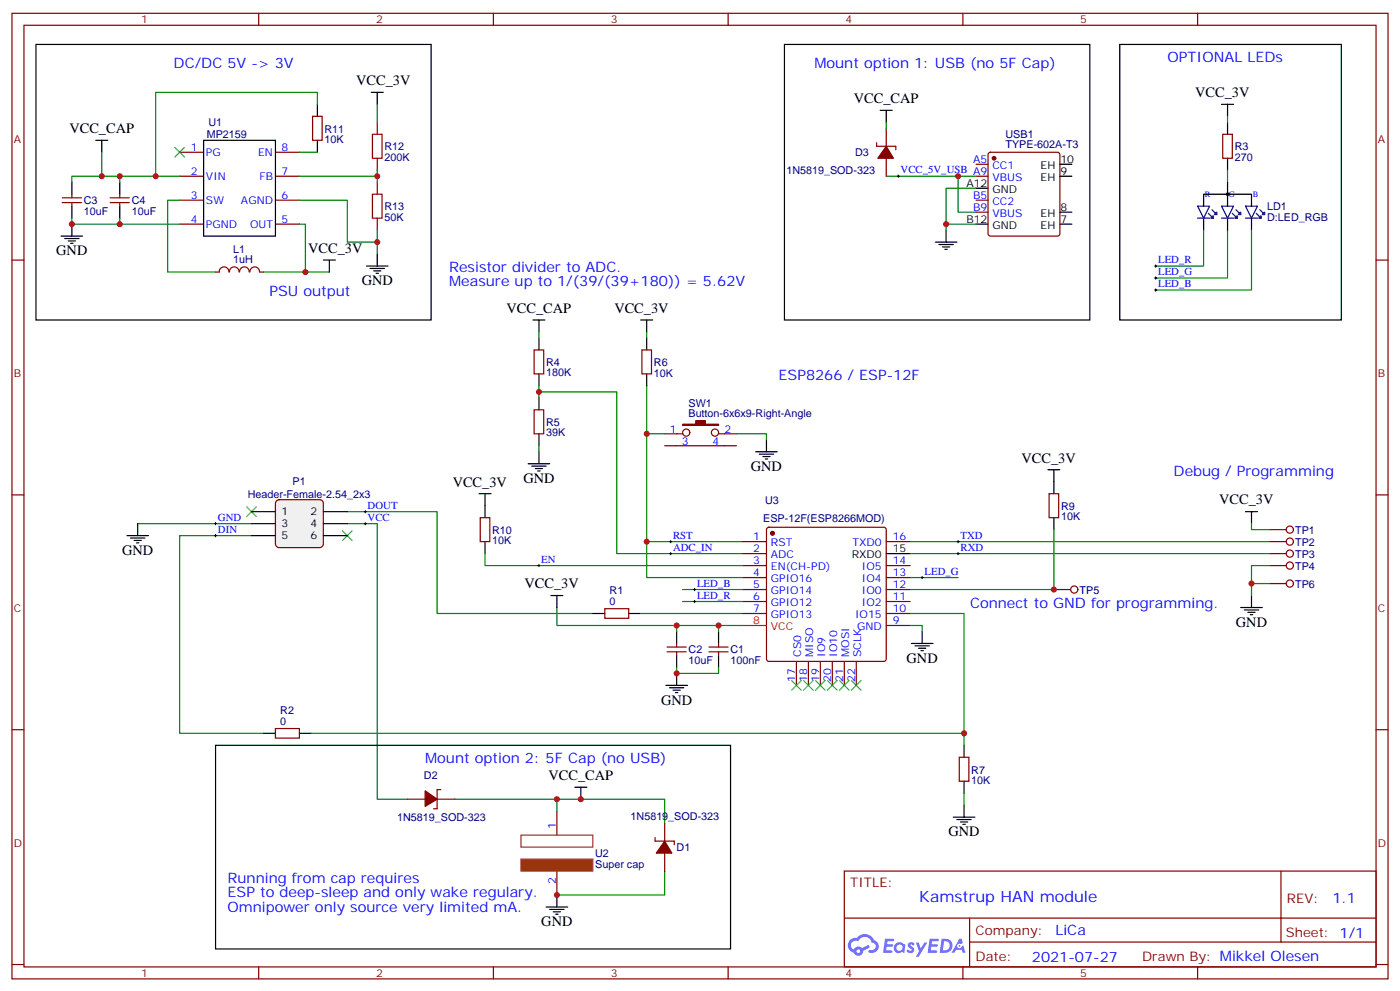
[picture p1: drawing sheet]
<svg xmlns="http://www.w3.org/2000/svg" width="412mm" height="292mm" viewBox="0 0 412 292" stroke-linecap="round" stroke-linejoin="round" font-family="sans-serif">
<g fill="none" stroke="#870000" stroke-width=".35">
<path d="M3.5 3.9h405.4v284.4h-405.4zM7.1 7.4h398.2v277.3h-398.2zM76.2 3.9v3.5M145.3 3.9v3.5M214.5 3.9v3.5M283.6 3.9v3.5M352.8 3.9v3.5M3.5 76.6h3.6M405.3 76.6h3.6M3.5 145.7h3.6M405.3 145.7h3.6M3.5 214.9h3.6"/>
<path d="M405.3 214.9h3.6M248.7 256.5h156.6v28.2h-156.6zM377.3 256.5v20.9M248.7 270.4h156.5M285.6 277.4h119.6M285.6 270.4v14.1M3.5 284h3.6M76.2 284.7v3.6M145.3 284.7v3.6M214.5 284.7v3.6M283.6 284.7v3.6M352.8 284.7v3.6"/>
<path d="M405.3 284h3.6"/>
</g>
<g fill="#5487ff">
<path d="M267.7 277.7a1.22 1.22 0 0 1 1.7 .2l-.4 .6a.47 .47 0 0 0-.3-.4 .47 .47 0 0 0-.5 .2l.1 .2a1.14 1.14 0 0 1 .8 1.8 1.14 1.14 0 0 1-1.9 0l-.2-.2 .5-.6 .7 .5a.29 .29 0 0 0 .3-.3 .29 .29 0 0 0-.2-.3 1.04 1.04 0 0 1-.6-1.7z"/>
<path d="M260.7 276.4h2.4l.3 .2-.2 .5-1.8 .1-.1 .8h1.5l.3 .4-.3 .4h-1.6l-.2 1.1h1.7l.2 .3-.2 .3-2.6 .1z"/>
<path d="M273.8 276.4h2.4l.3 .2-.1 .5-1.8 .1-.2 .8h1.6l.3 .4-.4 .4h-1.6l-.1 1.1h1.7l.2 .3-.2 .3-2.6 .1z"/>
<path d="M282.6 276.4h.7l.3 1.3-.6 .3a.69 .69 0 0 0-1 .3 .69 .69 0 0 0 .4 .9 .69 .69 0 0 0 .9-.6l.5-.2 .6 2.2h-.8l-.2-.9h-1.8l-.5 .9h-.8z"/>
<path d="M269.8 277.5h.8l.6 1.8 1.1-1.8h.9l-2.6 4.2h-.8l.9-1.5z"/>
<path d="M277.4 276.4l-.6 4.2h1.3a2.11 2.11 0 0 0 2.5-2.1 2.11 2.11 0 0 0-2.5-2.1zM278.1 277.2a1.39 1.39 0 0 1 1.7 1.4 1.39 1.39 0 0 1-1.8 1.3h-.3z"/>
<path d="M263.7 278.1a1.54 1.54 0 0 0-.1 2.1 1.54 1.54 0 0 0 2.2 .1l.6 .3 .3-2.3-.2-.3h-.4a1.49 1.49 0 0 0-2.4 .1zM264 279.1a.94 .94 0 0 1 1.8 0 .94 .94 0 0 1-1.8 0z"/>
<path d="M250.4 276.8a2.18 2.18 0 0 0 1.1 3.7 1.44 1.44 0 0 0 1.6 .9 1.44 1.44 0 0 0 1.2-1.4l2-1-.5-.8-1.9 1a1.47 1.47 0 0 0-2.4 .4 1.39 1.39 0 0 1-.7-1.9 1.39 1.39 0 0 1 2-.5 2.12 2.12 0 0 1 2.2-1.3 2.12 2.12 0 0 1 1.9 1.7 1.14 1.14 0 0 1 1.1 1.4 1.14 1.14 0 0 1-1.7 .7 .43 .43 0 0 0-.5 .4 .43 .43 0 0 0 .4 .5 1.98 1.98 0 0 0 2.5-1.2 1.98 1.98 0 0 0-1.2-2.6 3.1 3.1 0 0 0-5.3-.6l-.9 .1zM252.3 280.1a.55 .55 0 0 1 1.1 0 .55 .55 0 0 1-1.1 0z"/>
<circle cx="282.6" cy="278.5" r=".26"/>
</g>
<path d="M72.7 149.3l2.8 2.8M75.5 149.3l-2.8 2.8M100.9 156.3l2.8 2.8M103.7 156.3l-2.8 2.8" fill="none" stroke="#3c3" stroke-width=".35"/>
<path d="M40.6 154.2h33.5M74.1 157.7h-21.2v58.2h24.7M102.3 150.7h26.5v30h45.8M102.3 154.2h8.8v81.1h8.8M188.7 180.7h30" fill="none" stroke="#008700" stroke-width=".35"/>
<path d="M63.1 154.2h.8M63.1 157.7h.8M63.5 153.8v.8M63.5 157.4v.7M107.2 154.2h.7M107.2 150.7h.7M107.6 150.3v.7M107.6 153.8v.8" fill="none" stroke="#000" stroke-width=".29"/>
<path d="M174.6 180.7h3.6M185.2 180.7h3.5M77.6 215.9h3.5M88.2 215.9h3.5" fill="none" stroke="#000" stroke-width=".35"/>
<path d="M178.2 179.2h7v2.9h-7zM81.1 214.5h7.1v2.8h-7.1zM164 238.9v7M164 256.5v7.1" fill="none" stroke="#870000" stroke-width=".35"/>
<path d="M153.5 245.9h21.1v3.5h-21.1z" fill="none" stroke="#933" stroke-width=".35"/>
<path d="M153.5 253h21.1v3.5h-21.1z" fill="#930" stroke="#933" stroke-width=".35"/>
<g fill="none" stroke="#000" stroke-width=".35">
<path d="M259.3 32.5h3.5M261.1 32.5v3.5M359.8 30.7h3.6M361.6 30.7v3.6M361.6 36v3.5M287.5 55.4h3.5M312.2 51.9h3.5M312.2 48.4h3.5M361.6 46.6v3.5M361.6 53.7v7M275.5 71.3h6.4M276.6 72h4.2"/>
<path d="M277.6 72.7h2.2M278.3 73.4h.7M278.7 67.8v3.5M287.5 66h3.5M312.2 66h3.5M312.2 62.5h3.5M354.5 60.7v-3.5h14.2v3.5M354.5 64.2v3.6M361.6 64.2v3.6M368.7 64.2v3.6M158.7 99.5v3.5M188.7 94.2h3.6"/>
<path d="M190.5 94.2v3.6M190.5 99.5v3.5M158.7 110.1v3.5M158.7 117.2v3.5M190.5 110.1v3.5M155.6 136.6h6.3M156.6 137.3h4.3M157.7 138h2.1M158.4 138.7h.7M158.7 127.7v3.6M158.7 133v3.6M222.6 133h6.4"/>
<path d="M223.7 133.7h4.2M224.7 134.4h2.1M225.4 135.1h.7M225.8 129.5v3.5M37.4 157.7h6.3M38.5 158.4h4.2M39.5 159.1h2.1M40.2 159.8h.7M40.6 154.2v3.5M141.1 145.4h3.5M142.9 145.4v7M142.9 159.5v3.5"/>
<path d="M310.4 141.9v3.5M310.4 152.4v3.6M366.9 150.7h3.5M368.7 150.7v3.5M261.1 163h7M365.5 178.9h6.3M366.5 179.6h4.3M368.7 175.4v3.5M199.3 185.9v3.6M199.3 193v3.5M199.3 198.3v3.5M211.7 185.9v3.6"/>
<path d="M211.7 193v3.5M268.5 189.5h6.3M269.5 190.2h4.3M270.6 190.9h2.1M271.3 191.6h.7M271.6 185.9v3.6M367.6 180.3h2.1M368.3 181h.7M196.1 201.8h6.4M197.2 202.5h4.2M198.3 203.2h2.1M199 203.9h.7"/>
<path d="M284 219.5v3.5M169.3 231.8h3.6M171.1 231.8v3.5M284 230v3.6M284 237.1v3.5M280.8 240.6h6.4M281.9 241.3h4.2M282.9 242h2.1M283.6 242.7h.7M160.9 267.1h6.3M161.9 267.8h4.3M163 268.5h2.1"/>
<path d="M163.7 269.2h.7M164 263.6v3.5"/>
<circle cx="361.6" cy="57.2" r=".35"/>
</g>
<g fill="none" stroke="#008700" stroke-width=".35">
<path d="M261.1 36v1.8M361.6 34.3v1.7M261.1 51.9h26.4M282.2 51.9v10.6h5.3M287.5 55.4h-8.8v10.6M361.6 50.1v3.6M287.5 66h-8.8v1.8M354.5 67.8v10.6h-14.1M361.6 67.8v14.1h-21.2M368.7 67.8v17.6h-28.3M158.7 115.4h23v47.6h37M158.7 113.6v3.6"/>
<path d="M190.5 113.6v14.1M158.7 131.3v1.7M195.8 127.7h-5.3v31.8h28.2M217 127.7h8.8v1.8M190.5 159.5v10.6h28.2M268.1 159.5h105.8M310.4 156v17.6h-42.3M368.7 154.2v1.8h5.2M142.9 163v3.5h75.8M164 178.9v5.3h54.7M201.1 173.6h17.6M201.1 177.1h17.6"/>
<path d="M268.1 163h105.8M268.1 170.1h14.1M373.9 166.5h-5.2v8.9M199.3 196.5v1.8h12.4v-1.8M199.3 184.2v1.7M211.7 184.2v1.7M268.1 180.7h15.9v35.2h-192.3M268.1 184.2h3.5v1.7M284 215.9v3.6M134.1 235.3h29.9v3.6M164 235.3h31.8v7.1M284 233.6v3.5"/>
<path d="M195.8 256.5v7.1h-31.8"/>
</g>
<g fill="none" stroke="#870000" stroke-width=".35">
<path d="M261.1 37.8v5.3M360.2 39.5h2.8v7.1h-2.8zM258.2 42v1.1h5.7v1M261.1 46.6v5.3M287.5 58.9h3.5M287.5 51.9h3.5M287.5 48.4h3.5M291.3 45l.4-.2h19.8l.5 .2 .2 .5v23.3l-.2 .5-.5 .2h-19.8l-.5-.2-.2-.5v-23.3zM287.5 62.5h3.5M157.3 103h2.9v7.1h-2.9zM189.1 103h2.8v7.1h-2.8zM157.3 120.7h2.9v7h-2.9z"/>
<path d="M195.8 127.7h5.3M195.8 131.3h21.2M211.7 127.7h5.3M141.5 152.4h2.8v7.1h-2.8zM218.7 159.5h7.1M226 155.5l.5-.2h33.8l.5 .2 .3 .5v38.1l-.3 .5-.5 .2h-33.8l-.5-.3-.2-.4v-38.1zM261.1 159.5h7M309 145.4h2.9v7h-2.9zM373.9 159.5h5M373.9 156h5M218.7 163h7.1M218.7 166.5h7.1"/>
<path d="M218.7 170.1h7.1M218.7 173.6h7.1M218.7 177.1h7.1M261.1 166.5h7M261.1 170.1h7M261.1 173.6h7M261.1 177.1h7M373.9 163h5M373.9 166.5h5M196.5 191.9h5.6M196.5 190.5h5.6M199.3 189.5v1"/>
<path d="M199.3 191.9v1.1M208.8 191.9h5.7M208.8 190.5h5.7M211.7 189.5v1M211.7 191.9v1.1M218.7 180.7h7.1M234.6 194.8v7M238.1 194.8v7M241.7 194.8v7M245.2 194.8v7M248.7 194.8v7M252.2 194.8v7"/>
<path d="M261.1 180.7h7M261.1 184.2h7M119.9 235.3h5.3M128.8 235.3h5.3M129.8 232.5h-1v5.7h-1.1M282.6 223h2.8v7h-2.8zM193 246.6v1.1h5.6v1M195.8 242.4v5.3M195.8 251.2v5.3"/>
<circle cx="202.1" cy="127.4" r="1.06"/>
<circle cx="210.6" cy="127.4" r="1.06"/>
<circle cx="379.9" cy="156" r="1.06"/>
<circle cx="379.9" cy="159.5" r="1.06"/>
<circle cx="379.9" cy="163" r="1.06"/>
<circle cx="379.9" cy="166.5" r="1.06"/>
</g>
<g fill="#870000" stroke="#870000" stroke-width=".35">
<path d="M201.1 124.9h3.9v-1h2.8v1h3.9v.4h-10.6z"/>
<path d="M125.2 232.9l3.6 2.4-3.6 2.2z"/>
<path d="M195.8 247.7l2.1 3.5h-4.6z"/>
<path d="M261.1 43.1l2.1 3.5h-4.6z"/>
<circle cx="292.8" cy="46.6" r=".53"/>
<circle cx="227.5" cy="157" r=".53"/>
</g>
<path d="M218.7 184.2h7.1" fill="none" stroke="#f00" stroke-width=".35"/>
<path d="M233.2 200.4l2.8 2.8M236 200.4l-2.8 2.8M236.7 200.4l2.8 2.8M239.5 200.4l-2.8 2.8M240.2 200.4l2.9 2.8M243.1 200.4l-2.9 2.8M243.8 200.4l2.8 2.8M246.6 200.4l-2.8 2.8M247.3 200.4l2.8 2.8M250.1 200.4l-2.8 2.8M250.8 200.4l2.8 2.8M253.6 200.4l-2.8 2.8" fill="none" stroke="#3c3" stroke-width=".35"/>
<g fill="none" stroke="#000" stroke-width=".29">
<path d="M264.2 51.9h.7M264.6 51.5v.7M340.1 78.4h.7M340.4 78v.7M340.1 81.9h.7M340.1 85.4h.7M340.4 81.5v.7M340.4 85.1v.7M197.2 159.5h.7M197.6 159.1v.7M281.9 159.5h.7M282.2 159.1v.7"/>
<path d="M158.4 166.5h.7M158.7 166.2v.7M197.2 163h.7M197.6 162.7v.7M204.3 173.6h.7M204.3 177.1h.7M204.6 173.2v.8M204.6 176.8v.7M271.3 170.1h.7M271.6 169.7v.7M281.9 163h.7M282.2 162.7v.7"/>
</g>
<path d="M352.8 60.7h3.5l-1.8 3.5zM352.8 64.2h3.5M356 62.8l1.4 1.4v-.7l-.7 .7h.7M357 61.8l1.4 1.4v-.7l-.7 .7h.7M359.8 60.7h3.6l-1.8 3.5zM359.8 64.2h3.6M363 62.8l1.4 1.4v-.7l-.7 .7h.7M364.1 61.8l1.4 1.4v-.7l-.7 .7h.7M366.9 60.7h3.5l-1.7 3.5zM366.9 64.2h3.5M370.1 62.8l1.4 1.4v-.7l-.7 .7h.7M371.1 61.8l1.4 1.4v-.7l-.7 .7h.7" fill="none" stroke="#120380" stroke-width=".35"/>
<path d="M81.4 147.6l.8-.5h12l.6 .2 .4 .9v12l-.2 .6-.8 .5h-12l-.6-.3-.5-.8v-12z" fill="#f0f0f0" stroke="#870000" stroke-width=".35"/>
<g fill="none" stroke="#000" stroke-width=".35">
<path d="M10.6 13.1h116.4v81.1h-116.4zM231.1 13.1h89.9v81.1h-89.9zM329.8 13.1h65.3v81.1h-65.3zM93.5 30.7v3.6M109.4 27.2h3.5M111.1 27.2v3.5M21.2 53.7v3.5M28.2 41.3h3.5M30 41.3v3.5M35.3 53.7v3.5M60 41.3h21.1v28.2h-21.1zM93.5 41.3v3.5"/>
<path d="M18 69.5h6.3M19 70.2h4.3M20.1 70.9h2.1M20.8 71.6h.7M21.2 60.7v3.5M21.2 66v3.5M35.3 60.7v3.5M95.2 76.6h3.6M97 76.6v3.5M107.9 78.4h6.4M109 79.1h4.2M110.1 79.8h2.1"/>
<path d="M111.1 74.8v3.6M110.8 80.5h.7M157 94.2h3.5M158.7 94.2v3.6M308.7 138.3h3.5M310.4 138.3v3.6M74.1 150.7h7M74.1 154.2h7M74.1 157.7h7M95.2 150.7h7.1M95.2 154.2h7.1M95.2 157.7h7.1"/>
<path d="M162.3 175.4h3.5M164 175.4v3.5M63.5 219.5h151.7v59.9h-151.7z"/>
</g>
<g fill="none" stroke="#870000" stroke-width=".35">
<path d="M92.1 34.3h2.8v7h-2.8zM111.1 36v3.5M18.3 58.2h5.7M18.3 59.7h5.7M21.2 57.2v1M21.2 59.7v1M32.5 58.2h5.6M32.5 59.7h5.6M35.3 57.2v1M35.3 59.7v1M52.9 44.8h7.1M52.9 51.9h7.1"/>
<path d="M52.9 58.9h7.1M81.1 44.8h7.1M81.1 51.9h7.1M81.1 58.9h7.1M111.1 46.6v3.5M111.1 53.7v3.5M52.9 66h7.1M81.1 66h7.1M111.1 64.2v3.6M67.4 80.1a1.41 1.41 0 0 0-1.4-1.5 1.41 1.41 0 0 0-1.4 1.5h-1.1M67.6 80.1a1.41 1.41 0 0 1 1.4-1.5 1.41 1.41 0 0 1 1.4 1.5M70.6 80.1a1.41 1.41 0 0 1 1.4-1.5 1.41 1.41 0 0 1 1.4 1.5"/>
<path d="M73.6 80.1a1.41 1.41 0 0 1 1.4-1.5 1.41 1.41 0 0 1 1.4 1.5M76.6 80.1h1M310.4 173.6h5M373.9 171.8h5"/>
<circle cx="316.4" cy="173.6" r="1.06"/>
<circle cx="379.9" cy="171.8" r="1.06"/>
</g>
<g fill="none" stroke="#008700" stroke-width=".35">
<path d="M93.5 30.7v-3.5h-47.6v24.7M111.1 30.7v5.3M30 44.8v7.1M35.3 51.9v1.8M52.9 51.9h-31.7v1.8M52.9 58.9h-3.5v21.2h14.1M88.2 58.9h14.1v12.4h8.8M88.2 44.8h5.3M88.2 51.9h22.9M111.1 50.1v3.6M21.2 64.2v1.8h31.7M35.3 64.2v1.8"/>
<path d="M88.2 66h1.8v14.1h-12.4M111.1 67.8v7M90 80.1h7M158.7 97.8v1.7M190.5 97.8v1.7M368.7 171.8h5.2"/>
</g>
<path d="M109.7 39.5h2.8v7.1h-2.8zM109.7 57.2h2.8v7h-2.8z" fill="none" stroke="#a10000" stroke-width=".35"/>
<path d="M51.5 43.4l2.8 2.8M54.3 43.4l-2.8 2.8" fill="none" stroke="#3c3" stroke-width=".35"/>
<g fill="#c00">
<circle cx="164" cy="235.3" r=".88"/>
<circle cx="171.1" cy="235.3" r=".88"/>
<circle cx="278.7" cy="66" r=".88"/>
<circle cx="199.3" cy="184.2" r=".88"/>
<circle cx="211.7" cy="184.2" r=".88"/>
<circle cx="199.3" cy="198.3" r=".88"/>
<circle cx="190.5" cy="159.5" r=".88"/>
<circle cx="164" cy="263.6" r=".88"/>
<circle cx="282.2" cy="51.9" r=".88"/>
<circle cx="284" cy="215.9" r=".88"/>
<circle cx="35.3" cy="51.9" r=".88"/>
<circle cx="35.3" cy="66" r=".88"/>
<circle cx="45.9" cy="51.9" r=".88"/>
<circle cx="111.1" cy="51.9" r=".88"/>
<circle cx="111.1" cy="71.3" r=".88"/>
<circle cx="90" cy="80.1" r=".88"/>
<circle cx="21.2" cy="66" r=".88"/>
<circle cx="30" cy="51.9" r=".88"/>
<circle cx="310.4" cy="173.6" r=".88"/>
<circle cx="158.8" cy="115.4" r=".88"/>
<circle cx="190.5" cy="127.7" r=".88"/>
<circle cx="368.7" cy="171.8" r=".88"/>
</g>
<text font-size="4.6" fill="#00f" x="270.8" y="265.5">Kamstrup HAN module</text>
<g font-size="4.2" fill="#00f">
<text x="51.2" y="20.1">DC/DC 5V -&gt; 3V</text>
<text x="239.9" y="20.1">Mount option 1: USB (no 5F Cap)</text>
<text x="344" y="18.4">OPTIONAL LEDs</text>
<text x="132.3" y="80.1">Resistor divider to ADC.</text>
<text x="79.4" y="87.2">PSU output</text>
<text x="132.3" y="84.3">Measure up to 1/(39/(39+180)) = 5.62V</text>
<text x="229.3" y="111.9">ESP8266 / ESP-12F</text>
<text x="345.7" y="140.1">Debug / Programming</text>
<text x="285.8" y="178.9">Connect to GND for programming.</text>
<text x="125.2" y="224.8">Mount option 2: 5F Cap (no USB)</text>
<text x="67" y="260">Running from cap requires</text>
<text x="67" y="264.3">ESP to deep-sleep and only wake regulary.</text>
<text x="67" y="268.5">Omnipower only source very limited mA.</text>
<text x="392.5" y="265.8">1.1</text>
<text x="310.9" y="275.3">LiCa</text>
<text x="304" y="283.1">2021-07-27</text>
</g>
<g font-size="4.2">
<text x="104.9" y="25.1">VCC_3V</text>
<text x="352.1" y="28.6">VCC_3V</text>
<text x="251.5" y="30.4">VCC_CAP</text>
<text x="20.5" y="39.2">VCC_CAP</text>
<text x="16.6" y="75.2">GND</text>
<text x="90.8" y="74.5">VCC_3V</text>
<text x="106.5" y="84">GND</text>
<text x="149.2" y="92.1">VCC_CAP</text>
<text x="181" y="92.1">VCC_3V</text>
<text x="300.9" y="136.2">VCC_3V</text>
<text x="133.3" y="143.3">VCC_3V</text>
<text x="154.2" y="142.2">GND</text>
<text x="221.2" y="138.7">GND</text>
<text x="359.1" y="148.6">VCC_3V</text>
<text x="36" y="163.4">GND</text>
<text x="154.5" y="173.2">VCC_3V</text>
<text x="364.1" y="184.5">GND</text>
<text x="267.1" y="195.1">GND</text>
<text x="194.7" y="207.5">GND</text>
<text x="161.6" y="229.7">VCC_CAP</text>
<text x="279.4" y="246.3">GND</text>
<text x="159.5" y="272.7">GND</text>
</g>
<g font-size="3.9" fill="#800">
<text x="250.5" y="261.1">TITLE:</text>
<text x="379.1" y="265.8">REV:</text>
<text x="287.4" y="275.3">Company:</text>
<text x="378.7" y="275.9">Sheet: 1/1</text>
<text x="287.4" y="283">Date:</text>
<text x="336.4" y="283.1">Drawn By: Mikkel Olesen</text>
</g>
<g font-size="3.2" fill="#800">
<text x="41.6" y="6.9">1</text>
<text x="110.8" y="6.9">2</text>
<text x="179.9" y="6.9">3</text>
<text x="249.1" y="6.9">4</text>
<text x="318.2" y="6.9">5</text>
<text x="4.1" y="42">A</text>
<text x="405.9" y="42">A</text>
<text x="4.1" y="111.2">B</text>
<text x="405.9" y="111.2">B</text>
<text x="4.1" y="180.3">C</text>
<text x="405.9" y="180.3">C</text>
<text x="4.1" y="249.4">D</text>
<text x="405.9" y="249.4">D</text>
<text x="41.6" y="287.7">1</text>
<text x="110.8" y="287.7">2</text>
<text x="179.9" y="287.7">3</text>
<text x="249.1" y="287.7">4</text>
<text x="318.2" y="287.7">5</text>
</g>
<g font-size="3.2" fill="#000080">
<text x="60.9" y="40.8">MP2159</text>
<text x="61.4" y="37.2">U1</text>
<text x="95.6" y="39.1">R11</text>
<text x="296.2" y="40.5">USB1</text>
<text x="95.6" y="42.1">10K</text>
<text x="113.2" y="47.4">200K</text>
<text x="113.2" y="44.2">R12</text>
<text x="251.9" y="46">D3</text>
<text x="296.2" y="43.7">TYPE-602A-T3</text>
<text x="363.7" y="47.4">270</text>
<text x="363.7" y="44.3">R3</text>
<text x="231.6" y="51.3">1N5819_SOD-323</text>
<text x="24.7" y="63.3">10uF</text>
<text x="24.7" y="60.1">C3</text>
<text x="38.8" y="63.3">10uF</text>
<text x="38.8" y="60.1">C4</text>
<text x="113.2" y="65">50K</text>
<text x="113.2" y="61.8">R13</text>
<text x="373.2" y="65.1">D:LED_RGB</text>
<text x="373.2" y="61.9">LD1</text>
<text x="68.7" y="77.5">1uH</text>
<text x="68.7" y="74.4">L1</text>
<text x="160.9" y="107.8">R4</text>
<text x="192.6" y="107.8">R6</text>
<text x="160.9" y="110.9">180K</text>
<text x="192.6" y="110.9">10K</text>
<text x="202.8" y="119.7">SW1</text>
<text x="160.9" y="125.4">R5</text>
<text x="202.8" y="122.8">Button-6x6x9-Right-Angle</text>
<text x="160.9" y="128.5">39K</text>
<text x="86.2" y="142.9">P1</text>
<text x="73" y="146.5">Header-Female-2.54_2x3</text>
<text x="225.4" y="148.4">U3</text>
<text x="224.8" y="153.7">ESP-12F(ESP8266MOD)</text>
<text x="312.6" y="153.2">10K</text>
<text x="312.6" y="150.2">R9</text>
<text x="145" y="160.3">10K</text>
<text x="145" y="157.2">R10</text>
<text x="381.5" y="157.2">TP1</text>
<text x="381.5" y="160.7">TP2</text>
<text x="381.5" y="164.2">TP3</text>
<text x="381.5" y="167.8">TP4</text>
<text x="381.5" y="173">TP6</text>
<text x="179.6" y="178.2">0</text>
<text x="179.6" y="175">R1</text>
<text x="318" y="174.8">TP5</text>
<text x="202.8" y="195.5">10uF</text>
<text x="202.8" y="192.4">C2</text>
<text x="215.2" y="195.6">100nF</text>
<text x="215.2" y="192.4">C1</text>
<text x="82.6" y="213.5">0</text>
<text x="82.6" y="210.3">R2</text>
<text x="286.1" y="227.8">R7</text>
<text x="124.9" y="229.4">D2</text>
<text x="286.1" y="230.8">10K</text>
<text x="117" y="241.8">1N5819_SOD-323</text>
<text x="185.7" y="241.6">1N5819_SOD-323</text>
<text x="199.3" y="250.6">D1</text>
<text x="175.3" y="255.5">Super cap</text>
<text x="175.3" y="252.4">U2</text>
</g>
<g font-size="3.2" fill="#00f">
<text x="56.2" y="44.5">1</text>
<text x="60.7" y="45.9">PG</text>
<text x="76.1" y="45.9">EN</text>
<text x="82.9" y="44.5">8</text>
<text x="56.2" y="51.5">2</text>
<text x="60.7" y="53">VIN</text>
<text x="76.4" y="53">FB</text>
<text x="82.9" y="51.5">7</text>
<text x="265.3" y="51">VCC_5V_USB A9</text>
<text x="286.7" y="48">A5</text>
<text x="292.3" y="53.3">VBUS</text>
<text x="292.3" y="49.8">CC1</text>
<text x="56.2" y="58.6">3</text>
<text x="82.9" y="58.6">6</text>
<text x="286.7" y="58.6">B5</text>
<text x="56.2" y="65.7">4</text>
<text x="60.7" y="60">SW</text>
<text x="71" y="60">AGND</text>
<text x="82.9" y="65.7">5</text>
<text x="286.7" y="62.1">B9</text>
<text x="292.3" y="63.9">VBUS</text>
<text x="292.3" y="60.4">CC2</text>
<text x="60.7" y="67.1">PGND</text>
<text x="73.7" y="67.1">OUT</text>
<text x="341.1" y="77.5">LED_R</text>
<text x="341.1" y="81">LED_G</text>
<text x="341.1" y="84.5">LED_B</text>
<text x="197.3" y="127.4">1</text>
<text x="200.8" y="130.9">3</text>
<text x="209.9" y="130.9">4</text>
<text x="213.4" y="127.4">2</text>
<text x="108.3" y="149.8">DOUT</text>
<text x="64.2" y="153.3">GND</text>
<text x="108.3" y="153.3">VCC</text>
<text x="64.2" y="156.8">DIN</text>
<text x="198.3" y="158.6">RST</text>
<text x="221.8" y="159.1">1</text>
<text x="227.1" y="160.9">RST</text>
<text x="251.2" y="160.9">TXD0</text>
<text x="263" y="159.1">16</text>
<text x="282.9" y="158.6">TXD</text>
<text x="159.5" y="165.7">EN</text>
<text x="198.3" y="162.1">ADC_IN</text>
<text x="221.8" y="162.7">2</text>
<text x="221.8" y="166.2">3</text>
<text x="227.1" y="164.4">ADC</text>
<text x="227.1" y="168">EN(CH-PD)</text>
<text x="253.9" y="168">IO5</text>
<text x="263" y="166.2">14</text>
<text x="282.9" y="162.1">RXD</text>
<text x="205.3" y="172.7">LED_B</text>
<text x="221.8" y="169.7">4</text>
<text x="221.8" y="173.2">5</text>
<text x="227.1" y="171.5">GPIO16</text>
<text x="253.9" y="171.5">IO4</text>
<text x="263" y="173.2">12</text>
<text x="263" y="169.7">13</text>
<text x="272.3" y="169.2">LED_G</text>
<text x="205.3" y="176.2">LED_R</text>
<text x="221.8" y="176.8">6</text>
<text x="227.1" y="175">GPIO14</text>
<text x="227.1" y="178.5">GPIO12</text>
<text x="253.9" y="178.5">IO2</text>
<text x="253.9" y="175">IO0</text>
<text x="263" y="176.8">11</text>
<text x="221.8" y="180.3">7</text>
<text x="227.1" y="182.1">GPIO13</text>
<text x="251.9" y="182.1">IO15</text>
<text x="252.5" y="185.6">GND</text>
<text x="263" y="183.8">9</text>
<text x="263" y="180.3">10</text>
<text x="236" y="193.5" transform="rotate(-90 236 193.5)">CS0</text>
<text x="239.5" y="193.5" transform="rotate(-90 239.5 193.5)">MISO</text>
<text x="243.1" y="193.5" transform="rotate(-90 243.1 193.5)">IO9</text>
<text x="246.6" y="193.5" transform="rotate(-90 246.6 193.5)">IO10</text>
<text x="250.1" y="193.5" transform="rotate(-90 250.1 193.5)">MOSI</text>
<text x="253.6" y="193.5" transform="rotate(-90 253.6 193.5)">SCLK</text>
<text x="234.2" y="200.7" transform="rotate(-90 234.2 200.7)">17</text>
<text x="237.8" y="200.7" transform="rotate(-90 237.8 200.7)">18</text>
<text x="241.3" y="200.7" transform="rotate(-90 241.3 200.7)">19</text>
<text x="244.8" y="200.7" transform="rotate(-90 244.8 200.7)">20</text>
<text x="248.4" y="200.7" transform="rotate(-90 248.4 200.7)">21</text>
<text x="251.9" y="200.7" transform="rotate(-90 251.9 200.7)">22</text>
<text x="163.7" y="244.2" transform="rotate(-90 163.7 244.2)">1</text>
<text x="163.7" y="260.3" transform="rotate(-90 163.7 260.3)">2</text>
</g>
<g font-size="3.2">
<text x="306.5" y="53.3">EH</text>
<text x="306.5" y="49.8">EH</text>
<text x="312.4" y="51.5">9</text>
<text x="312.4" y="48">10</text>
<text x="284.7" y="55.1">A12</text>
<text x="292.3" y="56.8">GND</text>
<text x="284.7" y="65.7">B12</text>
<text x="306.5" y="63.9">EH</text>
<text x="312.4" y="65.7">7</text>
<text x="312.4" y="62.1">8</text>
<text x="292.3" y="67.4">GND</text>
<text x="306.5" y="67.4">EH</text>
<text x="82.9" y="151.7">1</text>
<text x="82.9" y="155.3">3</text>
<text x="91.5" y="151.7">2</text>
<text x="91.5" y="155.3">4</text>
<text x="82.9" y="158.8">5</text>
<text x="91.5" y="158.8">6</text>
<text x="250.9" y="164.4">RXD0</text>
<text x="263" y="162.7">15</text>
</g>
<g font-size="3.2" fill="#f00">
<text x="221.8" y="183.8">8</text>
<text x="227.1" y="185.6">VCC</text>
</g>
<g font-size="2.5" fill="#00f">
<text x="354.9" y="57.9">R</text>
<text x="361.9" y="57.9">G</text>
<text x="369" y="57.9">B</text>
</g>
</svg>
